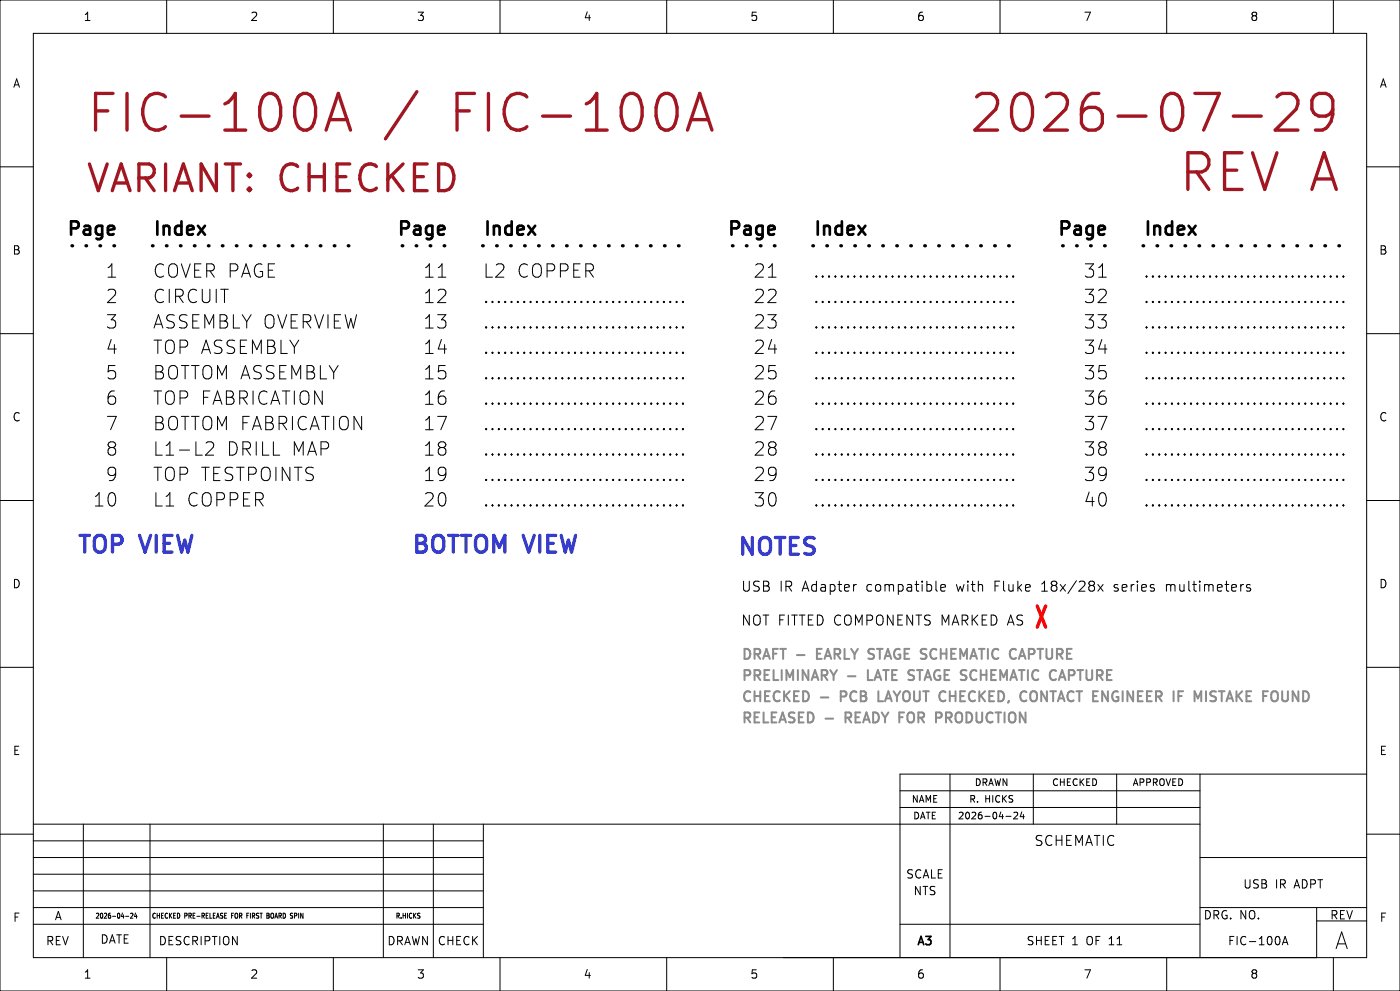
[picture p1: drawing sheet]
<svg xmlns="http://www.w3.org/2000/svg" width="420mm" height="297mm" viewBox="0 0 420 297" stroke-linecap="round" stroke-linejoin="round" font-family="sans-serif">
<g fill="none" stroke="#000" stroke-width=".3">
<path d="M0 0h420v297h-420zM10 10h400v277h-400zM50 0v10M100 0v10M150 0v10M200 0v10M250 0v10M300 0v10M350 0v10M400 0v10M0 50h10M410 50h10"/>
<path d="M197.3 97.9l.2 .2-.2 .2M197.3 97.9l-.2 .2 .2 .2M197.3 90.3v.4M197.3 97.9v.4M197.3 90.3l-.2 .2 .2 .2M197.3 90.3l.2 .2-.2 .2M199.2 97.9l.2 .2-.2 .2M199.2 97.9l-.2 .2 .2 .2M199.2 90.3v.4M199.2 97.9v.4M199.2 90.3l.2 .2-.2 .2M199.2 90.3l-.2 .2 .2 .2"/>
<path d="M201.1 97.9l.2 .2-.2 .2M201.1 97.9l-.2 .2 .2 .2M201.1 90.3v.4M201.1 97.9v.4M201.1 90.3l.2 .2-.2 .2M201.1 90.3l-.2 .2 .2 .2M203 97.9l.2 .2-.2 .2M203 97.9l-.2 .2 .2 .2M203 90.3v.4M203 97.9v.4M203 90.3l.2 .2-.2 .2M203 90.3l-.2 .2 .2 .2"/>
<path d="M204.9 90.3l.2 .2-.2 .2M204.9 90.3l-.2 .2 .2 .2M204.9 97.9l.2 .2-.2 .2M204.9 97.9l-.2 .2 .2 .2M204.9 90.3v.4M204.9 97.9v.4M296.3 90.3l.2 .2-.2 .2M296.3 90.3l-.2 .2 .2 .2M296.3 82.7v.4M296.3 90.3v.4M296.3 97.9v.4M296.3 82.7l.2 .2-.2 .2"/>
<path d="M296.3 97.9l.2 .2-.2 .2M296.3 97.9l-.2 .2 .2 .2M296.3 82.7l-.2 .2 .2 .2M298.2 90.3l.2 .2-.2 .2M298.2 90.3l-.2 .2 .2 .2M298.2 82.7v.4M298.2 90.3v.4M298.2 97.9v.4M298.2 82.7l.2 .2-.2 .2M298.2 82.7l-.2 .2 .2 .2M298.2 97.9l.2 .2-.2 .2M298.2 97.9l-.2 .2 .2 .2"/>
<path d="M300.1 90.3l.2 .2-.2 .2M300.1 90.3l-.2 .2 .2 .2M300.1 82.7v.4M300.1 90.3v.4M300.1 97.9v.4M300.1 82.7l.2 .2-.2 .2M300.1 82.7l-.2 .2 .2 .2M300.1 97.9l.2 .2-.2 .2M300.1 97.9l-.2 .2 .2 .2M302 90.3l.2 .2-.2 .2M302 90.3l-.2 .2 .2 .2M302 82.7v.4"/>
<path d="M302 90.3v.4M302 97.9v.4M302 82.7l.2 .2-.2 .2M302 82.7l-.2 .2 .2 .2M302 97.9l.2 .2-.2 .2M302 97.9l-.2 .2 .2 .2M303.9 97.9l.2 .2-.2 .2M303.9 82.7l.2 .2-.2 .2M303.9 82.7l-.1 .2 .1 .2M303.9 90.3l.2 .2-.2 .2M303.9 90.3l-.1 .2 .1 .2M303.9 82.7v.4"/>
<path d="M303.9 90.3v.4M303.9 97.9v.4M303.9 97.9l-.1 .2 .1 .2M395.4 82.7v.4M395.4 90.3v.4M395.4 97.9v.4M395.4 97.9l.2 .2-.2 .2M395.4 97.9l-.2 .2 .2 .2M395.4 90.3l.2 .2-.2 .2M395.4 90.3l-.2 .2 .2 .2M395.4 82.7l.2 .2-.2 .2M395.4 82.7l-.2 .2 .2 .2"/>
<path d="M397.3 82.7v.4M397.3 90.3v.4M397.3 97.9v.4M397.3 97.9l.2 .2-.2 .2M397.3 97.9l-.2 .2 .2 .2M397.3 90.3l.2 .2-.2 .2M397.3 90.3l-.2 .2 .2 .2M397.3 82.7l.2 .2-.2 .2M397.3 82.7l-.2 .2 .2 .2M399.2 82.7v.4M399.2 90.3v.4M399.2 97.9v.4"/>
<path d="M399.2 97.9l.2 .2-.2 .2M399.2 97.9l-.2 .2 .2 .2M399.2 90.3l.2 .2-.2 .2M399.2 90.3l-.2 .2 .2 .2M399.2 82.7l.2 .2-.2 .2M399.2 82.7l-.2 .2 .2 .2M401.1 82.7v.4M401.1 90.3v.4M401.1 97.9v.4M401.1 97.9l.2 .2-.2 .2M401.1 97.9l-.2 .2 .2 .2M401.1 90.3l.2 .2-.2 .2"/>
<path d="M401.1 90.3l-.2 .2 .2 .2M401.1 82.7l.2 .2-.2 .2M401.1 82.7l-.2 .2 .2 .2M403 97.9l.2 .2-.2 .2M403 97.9l-.2 .2 .2 .2M403 82.7v.4M403 90.3v.4M403 97.9v.4M403 90.3l.2 .2-.2 .2M403 90.3l-.2 .2 .2 .2M403 82.7l.2 .2-.2 .2M403 82.7l-.2 .2 .2 .2"/>
<path d="M0 100h10M197.3 105.6v.3M197.3 113.2v.4M197.3 105.6l.2 .1-.2 .2M197.3 105.6l-.2 .1 .2 .2M197.3 113.2l.2 .2-.2 .2M197.3 113.2l-.2 .2 .2 .2M199.2 105.6v.3M199.2 113.2v.4M199.2 105.6l.2 .1-.2 .2M199.2 105.6l-.2 .1 .2 .2M199.2 113.2l.2 .2-.2 .2"/>
<path d="M199.2 113.2l-.2 .2 .2 .2M201.1 105.6v.3M201.1 113.2v.4M201.1 105.6l.2 .1-.2 .2M201.1 105.6l-.2 .1 .2 .2M201.1 113.2l.2 .2-.2 .2M201.1 113.2l-.2 .2 .2 .2M203 105.6v.3M203 113.2v.4M203 105.6l.2 .1-.2 .2M203 105.6l-.2 .1 .2 .2M203 113.2l.2 .2-.2 .2"/>
<path d="M203 113.2l-.2 .2 .2 .2M204.9 105.6l-.2 .1 .2 .2M204.9 105.6v.3M204.9 113.2v.4M204.9 113.2l.2 .2-.2 .2M204.9 113.2l-.2 .2 .2 .2M204.9 105.6l.2 .1-.2 .2M296.3 105.6v.3M296.3 113.2v.4M296.3 105.6l.2 .1-.2 .2M296.3 105.6l-.2 .1 .2 .2M296.3 113.2l.2 .2-.2 .2"/>
<path d="M296.3 113.2l-.2 .2 .2 .2M298.2 105.6v.3M298.2 113.2v.4M298.2 105.6l.2 .1-.2 .2M298.2 105.6l-.2 .1 .2 .2M298.2 113.2l.2 .2-.2 .2M298.2 113.2l-.2 .2 .2 .2M300.1 105.6v.3M300.1 113.2v.4M300.1 105.6l.2 .1-.2 .2M300.1 105.6l-.2 .1 .2 .2M300.1 113.2l.2 .2-.2 .2"/>
<path d="M300.1 113.2l-.2 .2 .2 .2M302 105.6v.3M302 113.2v.4M302 105.6l.2 .1-.2 .2M302 105.6l-.2 .1 .2 .2M302 113.2l.2 .2-.2 .2M302 113.2l-.2 .2 .2 .2M303.9 105.6v.3M303.9 113.2v.4M303.9 105.6l.2 .1-.2 .2M303.9 113.2l.2 .2-.2 .2M303.9 113.2l-.1 .2 .1 .2"/>
<path d="M303.9 105.6l-.1 .1 .1 .2M395.4 105.6l.2 .1-.2 .2M395.4 105.6l-.2 .1 .2 .2M395.4 105.6v.3M395.4 113.2v.4M395.4 113.2l.2 .2-.2 .2M395.4 113.2l-.2 .2 .2 .2M397.3 105.6l.2 .1-.2 .2M397.3 105.6l-.2 .1 .2 .2M397.3 105.6v.3M397.3 113.2v.4M397.3 113.2l.2 .2-.2 .2"/>
<path d="M397.3 113.2l-.2 .2 .2 .2M399.2 105.6l.2 .1-.2 .2M399.2 105.6l-.2 .1 .2 .2M399.2 105.6v.3M399.2 113.2v.4M399.2 113.2l.2 .2-.2 .2M399.2 113.2l-.2 .2 .2 .2M401.1 105.6l.2 .1-.2 .2M401.1 105.6l-.2 .1 .2 .2M401.1 105.6v.3M401.1 113.2v.4M401.1 113.2l.2 .2-.2 .2"/>
<path d="M401.1 113.2l-.2 .2 .2 .2M403 113.2l.2 .2-.2 .2M403 113.2l-.2 .2 .2 .2M403 105.6l.2 .1-.2 .2M403 105.6l-.2 .1 .2 .2M403 105.6v.3M403 113.2v.4M410 100h10M61.8 132.8l.6-.4h.9a1.09 1.09 0 0 1 .6 1.7l-2.3 2.3h2.5M197.3 136l.2 .2-.2 .2M197.3 120.8v.4M197.3 128.4v.4"/>
<path d="M197.3 136v.4M197.3 136l-.2 .2 .2 .2M197.3 120.8l.2 .2-.2 .2M197.3 120.8l-.2 .2 .2 .2M197.3 128.4l.2 .2-.2 .2M197.3 128.4l-.2 .2 .2 .2M199.2 120.8v.4M199.2 128.4v.4M199.2 136v.4M199.2 120.8l.2 .2-.2 .2M199.2 120.8l-.2 .2 .2 .2M199.2 136l.2 .2-.2 .2"/>
<path d="M199.2 136l-.2 .2 .2 .2M199.2 128.4l.2 .2-.2 .2M199.2 128.4l-.2 .2 .2 .2M201.1 120.8v.4M201.1 128.4v.4M201.1 136v.4M201.1 120.8l.2 .2-.2 .2M201.1 120.8l-.2 .2 .2 .2M201.1 136l.2 .2-.2 .2M201.1 136l-.2 .2 .2 .2M201.1 128.4l.2 .2-.2 .2M201.1 128.4l-.2 .2 .2 .2"/>
<path d="M203 120.8v.4M203 128.4v.4M203 136v.4M203 120.8l.2 .2-.2 .2M203 120.8l-.2 .2 .2 .2M203 136l.2 .2-.2 .2M203 136l-.2 .2 .2 .2M203 128.4l.2 .2-.2 .2M203 128.4l-.2 .2 .2 .2M204.9 120.8v.4M204.9 128.4v.4M204.9 136v.4"/>
<path d="M204.9 136l.2 .2-.2 .2M204.9 136l-.2 .2 .2 .2M204.9 128.4l.2 .2-.2 .2M204.9 128.4l-.2 .2 .2 .2M204.9 120.8l.2 .2-.2 .2M204.9 120.8l-.2 .2 .2 .2M296.3 120.8v.4M296.3 128.4v.4M296.3 136v.4M296.3 120.8l.2 .2-.2 .2M296.3 120.8l-.2 .2 .2 .2M296.3 128.4l.2 .2-.2 .2"/>
<path d="M296.3 128.4l-.2 .2 .2 .2M296.3 136l.2 .2-.2 .2M296.3 136l-.2 .2 .2 .2M298.2 120.8v.4M298.2 128.4v.4M298.2 136v.4M298.2 128.4l.2 .2-.2 .2M298.2 128.4l-.2 .2 .2 .2M298.2 136l.2 .2-.2 .2M298.2 136l-.2 .2 .2 .2M298.2 120.8l.2 .2-.2 .2M298.2 120.8l-.2 .2 .2 .2"/>
<path d="M300.1 120.8v.4M300.1 128.4v.4M300.1 136v.4M300.1 128.4l.2 .2-.2 .2M300.1 128.4l-.2 .2 .2 .2M300.1 136l.2 .2-.2 .2M300.1 136l-.2 .2 .2 .2M300.1 120.8l.2 .2-.2 .2M300.1 120.8l-.2 .2 .2 .2M302 120.8v.4M302 128.4v.4M302 136v.4"/>
<path d="M302 128.4l.2 .2-.2 .2M302 128.4l-.2 .2 .2 .2M302 136l.2 .2-.2 .2M302 136l-.2 .2 .2 .2M302 120.8l.2 .2-.2 .2M302 120.8l-.2 .2 .2 .2M303.9 120.8v.4M303.9 128.4v.4M303.9 136v.4M303.9 120.8l.2 .2-.2 .2M303.9 120.8l-.1 .2 .1 .2M303.9 136l-.1 .2 .1 .2"/>
<path d="M303.9 128.4l.2 .2-.2 .2M303.9 128.4l-.1 .2 .1 .2M303.9 136l.2 .2-.2 .2M395.4 120.8v.4M395.4 128.4v.4M395.4 136v.4M395.4 120.8l.2 .2-.2 .2M395.4 120.8l-.2 .2 .2 .2M395.4 136l.2 .2-.2 .2M395.4 136l-.2 .2 .2 .2M395.4 128.4l.2 .2-.2 .2M395.4 128.4l-.2 .2 .2 .2"/>
<path d="M397.3 120.8v.4M397.3 128.4v.4M397.3 136v.4M397.3 136l.2 .2-.2 .2M397.3 136l-.2 .2 .2 .2M397.3 120.8l.2 .2-.2 .2M397.3 120.8l-.2 .2 .2 .2M397.3 128.4l.2 .2-.2 .2M397.3 128.4l-.2 .2 .2 .2M399.2 120.8v.4M399.2 128.4v.4M399.2 136v.4"/>
<path d="M399.2 136l.2 .2-.2 .2M399.2 136l-.2 .2 .2 .2M399.2 120.8l.2 .2-.2 .2M399.2 120.8l-.2 .2 .2 .2M399.2 128.4l.2 .2-.2 .2M399.2 128.4l-.2 .2 .2 .2M401.1 120.8v.4M401.1 128.4v.4M401.1 136v.4M401.1 136l.2 .2-.2 .2M401.1 136l-.2 .2 .2 .2M401.1 120.8l.2 .2-.2 .2"/>
<path d="M401.1 120.8l-.2 .2 .2 .2M401.1 128.4l.2 .2-.2 .2M401.1 128.4l-.2 .2 .2 .2M403 120.8v.4M403 128.4v.4M403 136v.4M403 120.8l.2 .2-.2 .2M403 120.8l-.2 .2 .2 .2M403 128.4l.2 .2-.2 .2M403 128.4l-.2 .2 .2 .2M403 136l.2 .2-.2 .2M403 136l-.2 .2 .2 .2"/>
<path d="M0 150h10M197.3 143.7v.3M197.3 151.3v.4M197.3 143.7l.2 .1-.2 .2M197.3 143.7l-.2 .1 .2 .2M197.3 151.3l.2 .2-.2 .2M197.3 151.3l-.2 .2 .2 .2M199.2 143.7v.3M199.2 151.3v.4M199.2 143.7l.2 .1-.2 .2M199.2 143.7l-.2 .1 .2 .2M199.2 151.3l.2 .2-.2 .2"/>
<path d="M199.2 151.3l-.2 .2 .2 .2M201.1 143.7v.3M201.1 151.3v.4M201.1 143.7l.2 .1-.2 .2M201.1 143.7l-.2 .1 .2 .2M201.1 151.3l.2 .2-.2 .2M201.1 151.3l-.2 .2 .2 .2M203 143.7v.3M203 151.3v.4M203 143.7l.2 .1-.2 .2M203 143.7l-.2 .1 .2 .2M203 151.3l.2 .2-.2 .2"/>
<path d="M203 151.3l-.2 .2 .2 .2M204.9 143.7l.2 .1-.2 .2M204.9 143.7v.3M204.9 151.3v.4M204.9 151.3l.2 .2-.2 .2M204.9 151.3l-.2 .2 .2 .2M204.9 143.7l-.2 .1 .2 .2M296.3 143.7v.3M296.3 151.3v.4M296.3 151.3l.2 .2-.2 .2M296.3 151.3l-.2 .2 .2 .2M296.3 143.7l-.2 .1 .2 .2"/>
<path d="M296.3 143.7l.2 .1-.2 .2M298.2 143.7v.3M298.2 151.3v.4M298.2 151.3l.2 .2-.2 .2M298.2 151.3l-.2 .2 .2 .2M298.2 143.7l.2 .1-.2 .2M298.2 143.7l-.2 .1 .2 .2M300.1 143.7v.3M300.1 151.3v.4M300.1 151.3l.2 .2-.2 .2M300.1 151.3l-.2 .2 .2 .2M300.1 143.7l.2 .1-.2 .2"/>
<path d="M300.1 143.7l-.2 .1 .2 .2M302 143.7v.3M302 151.3v.4M302 151.3l.2 .2-.2 .2M302 151.3l-.2 .2 .2 .2M302 143.7l.2 .1-.2 .2M302 143.7l-.2 .1 .2 .2M303.9 143.7v.3M303.9 151.3v.4M303.9 143.7l.2 .1-.2 .2M303.9 143.7l-.1 .1 .1 .2M303.9 151.3l.2 .2-.2 .2"/>
<path d="M303.9 151.3l-.1 .2 .1 .2M395.4 143.7v.3M395.4 151.3v.4M395.4 143.7l.2 .1-.2 .2M395.4 143.7l-.2 .1 .2 .2M395.4 151.3l.2 .2-.2 .2M395.4 151.3l-.2 .2 .2 .2M397.3 143.7v.3M397.3 151.3v.4M397.3 143.7l.2 .1-.2 .2M397.3 143.7l-.2 .1 .2 .2M397.3 151.3l.2 .2-.2 .2"/>
<path d="M397.3 151.3l-.2 .2 .2 .2M399.2 143.7v.3M399.2 151.3v.4M399.2 143.7l.2 .1-.2 .2M399.2 143.7l-.2 .1 .2 .2M399.2 151.3l.2 .2-.2 .2M399.2 151.3l-.2 .2 .2 .2M401.1 143.7v.3M401.1 151.3v.4M401.1 143.7l.2 .1-.2 .2M401.1 143.7l-.2 .1 .2 .2M401.1 151.3l.2 .2-.2 .2"/>
<path d="M401.1 151.3l-.2 .2 .2 .2M403 143.7v.3M403 151.3v.4M403 143.7l.2 .1-.2 .2M403 151.3l.2 .2-.2 .2M403 143.7l-.2 .1 .2 .2M403 151.3l-.2 .2 .2 .2M410 150h10M256.1 175.2v2M256.9 175.2l-.5 .1-.3 .4M280.8 174.2v2.5l.4 .5M282.2 176.2l1.4-.3-.1-.6-.9-.1-.4 .4 .2 1.4h1.1"/>
<path d="M294.4 175.2l.4 .4v1.6M308.1 175.2l.8 .1 .2 .6-1.5 .3M308.9 177l-.8 .2M326.9 175.3l.3 .2M326.9 174.3l.9-.1 .4 .3 .2 .4-.6 .6M327.2 175.5h.6M327.2 175.5l-.3 .1M327.8 175.5l.6 .5-.2 .9-.4 .3-.9-.2M329.3 175.2l1.6 2M330.9 175.2l-1.6 2M346.2 175.3l-.7-.1-.4 .4 .1 .4 1 .3v.7h-1.1M370.8 175.3l.1 .6-1.4 .3"/>
<path d="M372.2 175.2v2M373.1 175.2l-.6 .1-.3 .4M375.1 175.3l-.8-.1-.4 .4 .2 .4 1 .3v.7h-1.2M0 200h10M410 200h10M270 237h90M285 232v55M310 232v15M335 232v15M360 232v55M410 232h-140v55M0 250h10"/>
<path d="M10 247h350M10 257h135M10 252h135M25 247v40M45 247v40M115 247v40M130 247v40M145 247v40M270 242h90M301.8 244.7h1.5M304.2 243.6l.7-.2 .4 .6-1.2 1.4h1.2M306.5 243.3l-.4 1.5h1.2"/>
<path d="M307 244.1v1.3M360 257h50M410 250h10M10 277h135M10 272h135M10 267h135M10 262h135M37.7 274.6h.9M39.2 273.8l.4-.1 .3 .4-.8 1.1h.8M40.7 273.6l-.3 1.1h.7M41 274.2v1M270 277h90"/>
<path d="M360 272h50M395 272v15h-160M395 276h15M50 287v10M100 287v10M150 287v10M200 287v10M250 287v10M300 287v10M350 287v10M384.7 283.2l.8-2.5 .9 2.5M384.9 282.4h1.2"/>
<path d="M400 287v10"/>
</g>
<path d="M21.6 73.7h14M45.7 73.7h61M120.6 73.7h14M144.8 73.7h60.9M219.7 73.7h14M243.8 73.7h61M318.8 73.7h13.9M342.9 73.7h61" fill="none" stroke="#000" stroke-width="1" stroke-dasharray=".2 4"/>
<path d="M311.1 181.6l2.6 6.4M313.7 181.6l-2.6 6.4" fill="none" stroke="#f00" stroke-width="1"/>
<path d="M22.9 166.4h69.8v46.5h-69.8zM123.2 166.4h69.8v45.2h-69.8z" fill="none" stroke="#fff" stroke-width=".3"/>
<path d="M97.8 39l3.7-11 3.7 11M98.9 35.8h5.2M125.1 27.5l-9.5 14.1M206.2 39l3.7-11 3.7 11M207.3 35.8h5.2M370 34.8h8.4M383.1 29l1.5-1h2.7a2.99 2.99 0 0 1 1.5 4.7l-6.2 6.3h6.8M399.8 32.7l-.5 1.1-1.6 1h-2.1l-1-.5-1-1.6v-2.6l.5-1.1 1.5-1h2.1l1.1 .5 1 1.6v4.2a5.2 5.2 0 0 1-3.1 4.7h-2.1" fill="none" stroke="#a21622" stroke-width="1"/>
<g fill="none" stroke="#8c8c8c" stroke-width=".6">
<path d="M245.1 195.9h1M246.5 194.5h-1.4v3h1.4M305.6 197.5l1-3 1 3M305.9 196.6h1.5M252.2 208.7h1.2M253.4 207.2h-1.2v3M253.6 215.1h1.2M254.8 213.5h-1.2v3M260.4 200.8v3h1.4M263.5 210.2h1.4M282.4 213.8v1M310.4 207.2a1.01 1.01 0 0 0-1.3 1v1a1.01 1.01 0 0 0 1.3 1"/>
<path d="M317.6 203.8l1-3 1 3M317.9 203h1.5M364.2 208.7l.6 .6-.2 .6-.4 .3M364.4 207.2l.4 .1M365.6 207.2h1.8"/>
</g>
<g font-size="15.3" fill="#a21622">
<text x="25.4" y="40.4">FIC-100A</text>
<text x="135.4" y="40.4">FIC-100A</text>
<text x="290.7" y="40.4">2026-07-29</text>
<text x="353.6" y="58.2">REV A</text>
</g>
<text font-size="11.1" fill="#a21622" x="25.4" y="58.2">VARIANT: CHECKED</text>
<g font-size="7" fill="#353ccf">
<text x="22.9" y="166.1">TOP</text>
<text x="42.7" y="166.1">VIEW</text>
<text x="123.2" y="166.1">BOTTOM VIEW</text>
<text x="221" y="166.8">NOTES</text>
</g>
<text font-size="7" x="400.6" y="284.7">A</text>
<g font-size="5.6">
<text x="19.3" y="70.9">Page</text>
<text x="45.7" y="70.9">Index</text>
<text x="118.4" y="70.9">Page</text>
<text x="144.8" y="70.9">Index</text>
<text x="217.4" y="70.9">Page</text>
<text x="243.8" y="70.9">Index</text>
<text x="316.5" y="70.9">Page</text>
<text x="342.9" y="70.9">Index</text>
<text x="32.1" y="83.6">1</text>
<text x="45.7" y="83.6">COVER PAGE</text>
<text x="127.3" y="83.6">11</text>
<text x="144.8" y="83.6">L2 COPPER</text>
<text x="226.4" y="83.6">21</text>
<text x="243.8" y="83.6">................................</text>
<text x="325.5" y="83.6">31</text>
<text x="342.9" y="83.6">................................</text>
<text x="32.1" y="91.2">2</text>
<text x="45.7" y="91.2">CIRCUIT</text>
<text x="127.3" y="91.2">12</text>
<text x="144.8" y="91.2">................................</text>
<text x="226.4" y="91.2">22</text>
<text x="243.8" y="91.2">................................</text>
<text x="325.5" y="91.2">32</text>
<text x="342.9" y="91.2">................................</text>
<text x="32.1" y="98.8">3</text>
<text x="45.7" y="98.8">ASSEMBLY OVERVIEW</text>
<text x="127.3" y="98.8">13</text>
<text x="144.8" y="98.8">................................</text>
<text x="226.4" y="98.8">23</text>
<text x="243.8" y="98.8">................................</text>
<text x="325.5" y="98.8">33</text>
<text x="342.9" y="98.8">................................</text>
<text x="32.1" y="106.4">4</text>
<text x="45.7" y="106.4">TOP ASSEMBLY</text>
<text x="127.3" y="106.4">14</text>
<text x="144.8" y="106.4">................................</text>
<text x="226.4" y="106.4">24</text>
<text x="243.8" y="106.4">................................</text>
<text x="325.5" y="106.4">34</text>
<text x="342.9" y="106.4">................................</text>
<text x="32.1" y="114.1">5</text>
<text x="45.7" y="114.1">BOTTOM ASSEMBLY</text>
<text x="127.3" y="114.1">15</text>
<text x="144.8" y="114.1">................................</text>
<text x="226.4" y="114.1">25</text>
<text x="243.8" y="114.1">................................</text>
<text x="325.5" y="114.1">35</text>
<text x="342.9" y="114.1">................................</text>
<text x="32.1" y="121.7">6</text>
<text x="45.7" y="121.7">TOP FABRICATION</text>
<text x="127.3" y="121.7">16</text>
<text x="144.8" y="121.7">................................</text>
<text x="226.4" y="121.7">26</text>
<text x="243.8" y="121.7">................................</text>
<text x="325.5" y="121.7">36</text>
<text x="342.9" y="121.7">................................</text>
<text x="32.1" y="129.3">7</text>
<text x="45.7" y="129.3">BOTTOM FABRICATION</text>
<text x="127.3" y="129.3">17</text>
<text x="144.8" y="129.3">................................</text>
<text x="226.4" y="129.3">27</text>
<text x="243.8" y="129.3">................................</text>
<text x="325.5" y="129.3">37</text>
<text x="342.9" y="129.3">................................</text>
<text x="32.1" y="136.9">8</text>
<text x="45.7" y="136.9">L1-L2</text>
<text x="67.5" y="136.9">DRILL MAP</text>
<text x="127.3" y="136.9">18</text>
<text x="144.8" y="136.9">................................</text>
<text x="226.4" y="136.9">28</text>
<text x="243.8" y="136.9">................................</text>
<text x="325.5" y="136.9">38</text>
<text x="342.9" y="136.9">................................</text>
<text x="32.1" y="144.5">9</text>
<text x="45.7" y="144.5">TOP TESTPOINTS</text>
<text x="127.3" y="144.5">19</text>
<text x="144.8" y="144.5">................................</text>
<text x="226.4" y="144.5">29</text>
<text x="243.8" y="144.5">................................</text>
<text x="325.5" y="144.5">39</text>
<text x="342.9" y="144.5">................................</text>
<text x="28.3" y="152.2">10</text>
<text x="45.7" y="152.2">L1 COPPER</text>
<text x="127.3" y="152.2">20</text>
<text x="144.8" y="152.2">................................</text>
<text x="226.4" y="152.2">30</text>
<text x="243.8" y="152.2">................................</text>
<text x="325.5" y="152.2">40</text>
<text x="342.9" y="152.2">................................</text>
</g>
<g font-size="4.2">
<text x="222.2" y="177.6">USB IR Adapter</text>
<text x="259" y="177.6">compatible</text>
<text x="285.8" y="177.6">with</text>
<text x="297" y="177.6">Fluke</text>
<text x="311" y="177.6">18x/28x</text>
<text x="332.5" y="177.6">series</text>
<text x="348" y="177.6">multimeters</text>
<text x="222.2" y="187.7">NOT FITTED COMPONENTS MARKED AS</text>
<text x="310.3" y="253.7">SCHEMATIC</text>
</g>
<g font-size="4.2" fill="#8c8c8c">
<text x="222.2" y="197.9">DRAFT -</text>
<text x="246.4" y="197.9">EARLY STAGE SCHEMATIC</text>
<text x="308" y="197.9">CAPTURE</text>
<text x="222.2" y="204.2">PRELIMINARY</text>
<text x="254.5" y="204.2">-</text>
<text x="261.7" y="204.2">LATE STAGE SCHEMATIC</text>
<text x="320" y="204.2">CAPTURE</text>
<text x="222.2" y="210.6">CHECKED</text>
<text x="246.3" y="210.6">-</text>
<text x="253.5" y="210.6">PCB</text>
<text x="266" y="210.6">LAYOUT CHECKED,</text>
<text x="311.1" y="210.6">CONTACT ENGINEER</text>
<text x="359.4" y="210.6">IF</text>
<text x="366.9" y="210.6">MISTAKE</text>
<text x="388.6" y="210.6">FOUND</text>
<text x="222.2" y="216.9">RELEASED -</text>
<text x="254.9" y="216.9">READY FOR</text>
<text x="284.5" y="216.9">PRODUCTION</text>
</g>
<g font-size="3.5">
<text x="25" y="6.5">1</text>
<text x="75" y="6.5">2</text>
<text x="125" y="6.5">3</text>
<text x="175" y="6.5">4</text>
<text x="225" y="6.5">5</text>
<text x="275" y="6.5">6</text>
<text x="325" y="6.5">7</text>
<text x="375" y="6.5">8</text>
<text x="3.9" y="26.5">A</text>
<text x="413.9" y="26.5">A</text>
<text x="3.8" y="76.5">B</text>
<text x="413.8" y="76.5">B</text>
<text x="3.8" y="126.5">C</text>
<text x="413.8" y="126.5">C</text>
<text x="3.8" y="176.5">D</text>
<text x="413.8" y="176.5">D</text>
<text x="3.9" y="226.5">E</text>
<text x="413.9" y="226.5">E</text>
<text x="271.9" y="263.5">SCALE</text>
<text x="274.1" y="268.5">NTS</text>
<text x="373" y="266.5">USB IR ADPT</text>
<text x="16.4" y="276">A</text>
<text x="361" y="275.7">DRG. NO.</text>
<text x="399.1" y="275.7">REV</text>
<text x="3.9" y="276.5">F</text>
<text x="413.9" y="276.5">F</text>
<text x="13.8" y="283.5">REV</text>
<text x="30.1" y="283">DATE</text>
<text x="47.5" y="283.5">DESCRIPTION</text>
<text x="116.2" y="283.5">DRAWN</text>
<text x="131.3" y="283.5">CHECK</text>
<text x="274.7" y="284">A3</text>
<text x="308" y="283.5">SHEET 1 OF 11</text>
<text x="368.4" y="283.5">FIC-100A</text>
<text x="25" y="293.5">1</text>
<text x="75" y="293.5">2</text>
<text x="125" y="293.5">3</text>
<text x="175" y="293.5">4</text>
<text x="225" y="293.5">5</text>
<text x="275" y="293.5">6</text>
<text x="325" y="293.5">7</text>
<text x="375" y="293.5">8</text>
</g>
<g font-size="2.8">
<text x="292.4" y="235.7">DRAWN</text>
<text x="315.6" y="235.7">CHECKED</text>
<text x="339.8" y="235.7">APPROVED</text>
<text x="273.5" y="240.7">NAME</text>
<text x="273.9" y="245.7">DATE</text>
<text x="287.4" y="245.7">2026-04-24</text>
<text x="290.7" y="240.7">R. HICKS</text>
</g>
<g font-size="2.1">
<text x="28.6" y="275.5">2026-04-24</text>
<text x="45.5" y="275.5">CHECKED PRE-RELEASE</text>
<text x="69.5" y="275.5">FOR FIRST BOARD SPIN</text>
<text x="118.7" y="275.5">R.HICKS</text>
</g>
</svg>
